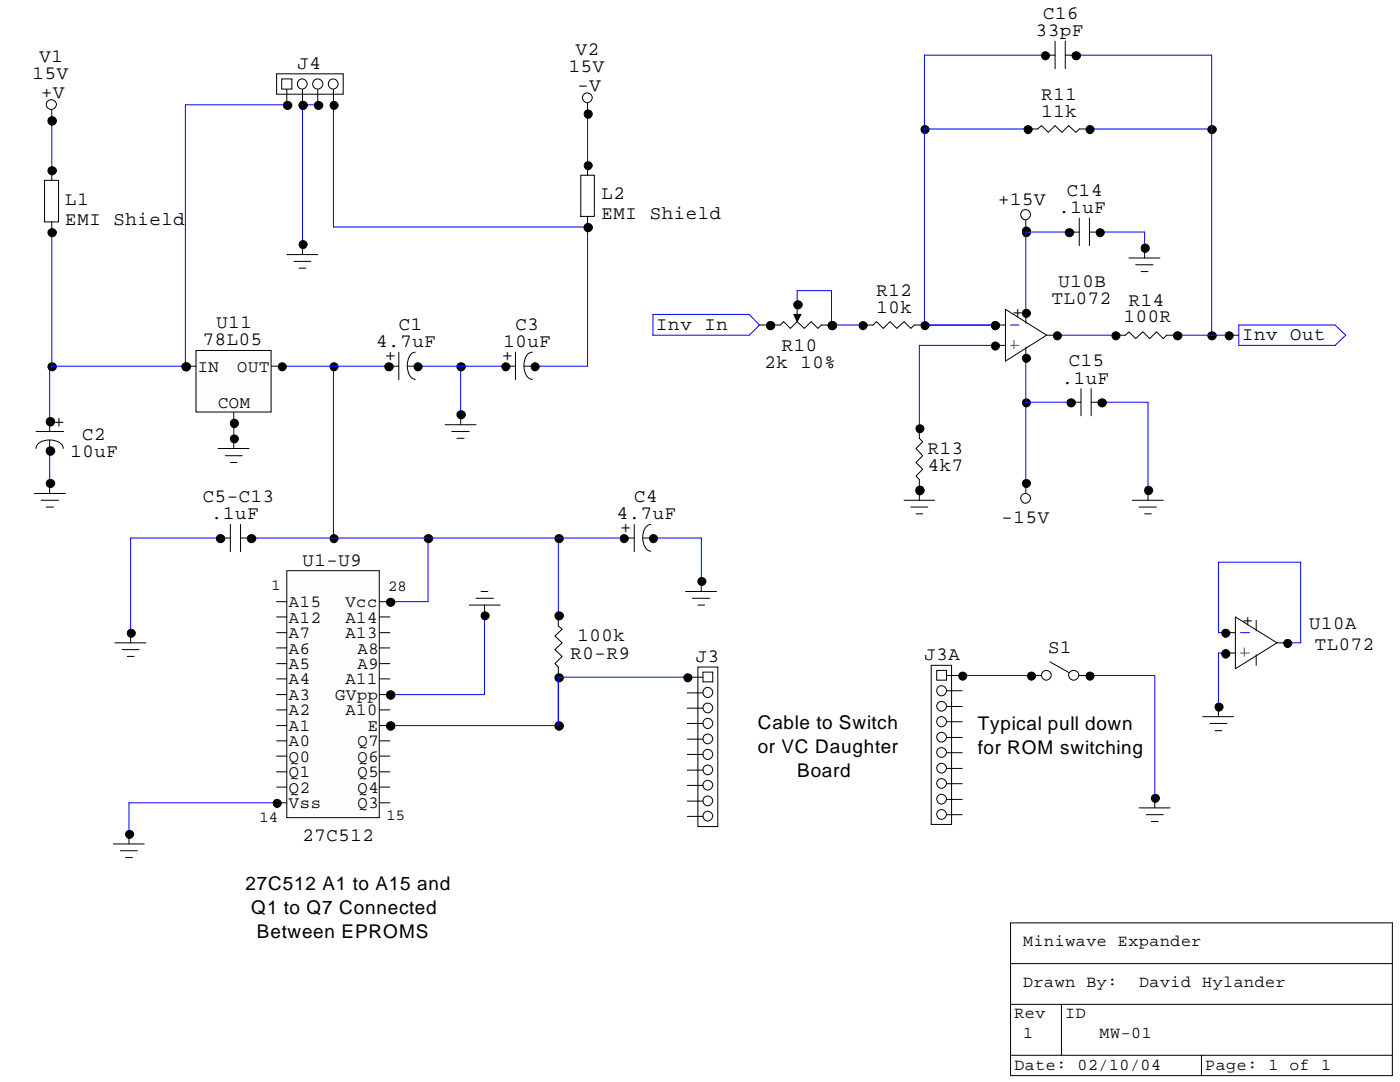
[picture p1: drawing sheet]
<svg xmlns="http://www.w3.org/2000/svg" width="279mm" height="216mm" viewBox="0 0 279 216" stroke-linecap="round" stroke-linejoin="round" font-family="sans-serif">
<path d="M57.2 113.9h18.5v49.3h-18.5z" fill-rule="evenodd" fill="#fefefe" stroke="#000" stroke-width=".2"/>
<g fill="none" stroke="#000" stroke-width=".2">
<path d="M117.3 20.6v2M55.2 120.1h2M55.2 123.1h2M55.2 126.2h2M55.2 129.3h2M55.2 132.4h2M55.2 135.5h2M55.2 138.6h2M75.8 120.1h2M75.8 123.1h2M75.8 126.2h2M75.8 129.3h2"/>
<path d="M75.8 132.4h2M75.8 135.5h2M75.8 138.6h2M55.2 141.6h2M55.2 144.8h2M55.2 147.8h2M55.2 150.9h2M55.2 154h2M55.2 157.1h2M75.8 141.6h2M75.8 144.8h2M75.8 147.8h2"/>
<path d="M75.8 150.9h2M75.8 154h2M75.8 157.1h2M55.2 160.2h2M75.8 160.2h2"/>
</g>
<circle cx="117.2" cy="19.5" r=".97" fill="#fefefe" stroke="#000" stroke-width=".2"/>
<path d="M10.3 21.9v2.1" fill="none" stroke="#000" stroke-width=".2"/>
<g fill="#fefefe" stroke="#000" stroke-width=".2">
<path d="M139.3 133.1h4v31.8h-4z" fill-rule="evenodd"/>
<path d="M140.3 134.1h1.9v2h-1.9z" fill-rule="evenodd"/>
<circle cx="10.3" cy="20.9" r="1"/>
<circle cx="141.2" cy="138.2" r=".99"/>
<circle cx="141.3" cy="141.2" r=".97"/>
<circle cx="141.2" cy="144.3" r=".99"/>
<circle cx="141.3" cy="147.4" r=".97"/>
<circle cx="141.2" cy="150.5" r=".99"/>
<circle cx="141.3" cy="153.6" r=".97"/>
<circle cx="141.3" cy="156.7" r=".97"/>
<circle cx="141.3" cy="159.8" r=".97"/>
<circle cx="141.3" cy="162.8" r=".97"/>
</g>
<g fill="none" stroke="#000" stroke-width=".2">
<path d="M22.9 128.3h6.2M24.4 129.6h3.4M25.4 131h1.4M26.1 126.2v2.1M137.2 135.1h3.1M137.2 138.3h3.1M137.2 141.3h3.1M137.2 144.4h3.1M137.2 147.5h3.1M137.2 150.5h3.1M137.2 153.7h3.1M137.2 156.7h3.1"/>
<path d="M137.2 159.9h3.1M137.2 162.9h3.1"/>
</g>
<path d="M39.1 69.9h15v12.3h-15z" fill-rule="evenodd" fill="#fefefe" stroke="#000" stroke-width=".2"/>
<g fill="none" stroke="#000" stroke-width=".2">
<path d="M37 73.1h2.1M54.2 73.1h2M77.5 73.1h2.1M79.6 70.3v5.5M81.3 73.1h2M82.9 70.3a2.33 2.33 0 0 0-1.6 2.7 2.39 2.39 0 0 0 1.6 2.7M100.8 73.1h2.1M102.9 70.3v5.5M104.6 73.1h2.1M106.3 70.3a2.3 2.3 0 0 0-1.7 2.7 2.36 2.36 0 0 0 1.7 2.7M198.5 68.9h2.2M198.5 64.9h2.2"/>
<path d="M200.7 61.7l8.2 5.2-8.2 5.2zM204.7 62.4v2.1M204.7 69.3v2.1M208.9 66.9h2M7.2 89.5a2.3 2.3 0 0 1 2.7-1.7 2.36 2.36 0 0 1 2.7 1.7M7.2 86.1h5.5M9.9 84v2.1M9.9 87.8v2M46.7 82.3v2.1M43.9 107.4h2.1M46 104.6v5.5M48 104.6v5.5"/>
<path d="M48 107.4h2M209.5 132.1l4.9 2.7M215.4 134.8h2M244.5 130.3h2M244.5 126.2h2M246.5 123.1l8.3 5.2-8.3 5.1zM250.7 123.8v2.1M250.7 130.6v2.2M254.8 128.3h2.1"/>
</g>
<path d="M201.7 64.9h1.7M247.6 126.2h1.7" fill="none" stroke="#0000fe" stroke-width=".2"/>
<path d="M201.7 68.9h1.7M202.4 67.9v1.7M247.6 130.3h1.7M248.3 129.3v1.7" fill="none" stroke="#fe0000" stroke-width=".2"/>
<circle cx="214.3" cy="134.7" r="1" fill="#fefefe" stroke="#000" stroke-width=".2"/>
<path d="M205.7 134.8h2.2" fill="none" stroke="#000" stroke-width=".2"/>
<g fill="#fefefe" stroke="#000" stroke-width=".2">
<path d="M185.8 132.8h4.1v31.7h-4.1z" fill-rule="evenodd"/>
<path d="M186.9 133.8h2v1.9h-2z" fill-rule="evenodd"/>
<circle cx="208.8" cy="134.7" r=".97"/>
<circle cx="187.9" cy="137.8" r=".99"/>
<circle cx="187.9" cy="140.9" r=".97"/>
<circle cx="187.9" cy="144" r=".99"/>
<circle cx="187.9" cy="147.1" r=".97"/>
<circle cx="187.9" cy="150.1" r=".97"/>
<circle cx="187.9" cy="153.3" r=".97"/>
<circle cx="187.9" cy="156.3" r=".97"/>
<circle cx="187.9" cy="159.5" r=".97"/>
<circle cx="187.9" cy="162.5" r=".97"/>
</g>
<g fill="none" stroke="#000" stroke-width=".2">
<path d="M208.5 11h2.1M210.6 8.2v5.5M212.6 8.2v5.5M212.6 11h2.1M204.7 43.9v2.1M213.3 46.3h2.1M215.4 43.5v5.5M217.4 43.5v5.5M217.4 46.3h2.1M225.3 51.5h6.2M226.7 52.8h3.4M227.8 54.2h1.3"/>
<path d="M228.4 49.4v2.1M153.7 64.9h2l.7-.7 1.3 1.3 1.4-1.3 1.4 1.3 1.4-1.3 1.3 1.3 .7-.6h2M159.1 60.7v2M215.7 77.6v5.4M217.8 77.6v5.4M180.4 99.8h6.1M183.5 97.8v2M213.6 80.3h2.1M217.8 80.3h2M226 99.8h6.2M229.1 97.8v2M181.8 101.2h3.4"/>
<path d="M182.8 102.5h1.3M227.3 101.2h3.5M228.4 102.5h1.4M189 134.8h3M189 137.8h3M189 141h3M189 144h3M189 147.2h3M189 150.2h3M189 153.3h3M189 156.4h3M189 159.5h3"/>
<path d="M230.5 159.2v2M189 162.6h3M227.3 161.2h6.2M228.8 162.6h3.4M229.8 163.9h1.3"/>
</g>
<path d="M158.4 62.7h1.5l-.8 1.5z" fill="#000" stroke="#000" stroke-width=".2"/>
<circle cx="204.7" cy="42.8" r=".99" fill="#fefefe" stroke="#000" stroke-width=".2"/>
<path d="M204.7 96.4v2.1" fill="none" stroke="#000" stroke-width=".2"/>
<circle cx="204.7" cy="99.4" r=".97" fill="#fefefe" stroke="#000" stroke-width=".2"/>
<path d="M130.3 62.7h19.2l2.1 2.2-2.1 2h-19.2zM247.2 64.9h19.2l2.2 2-2.2 2h-19.2z" fill="none" stroke="#0000fe" stroke-width=".2"/>
<g fill="none" stroke="#000" stroke-width=".2">
<path d="M151.6 64.9h2.1M245.2 66.9h2M6.9 98.5h6.1M8.2 99.8h3.5M9.9 96.4v2.1M43.5 89.5h6.2M45 90.9h3.3M46 92.3h1.3M46.7 87.5v2M88.8 84.8h6.2M90.2 86.1h3.4M91.2 87.5h1.4"/>
<path d="M91.9 82.6v2.2M9.2 101.2h1.5M95 119.4h3.5M96 118h1.4M124.5 107.4h2.1M126.6 104.6v5.5M128.3 107.4h2M129.9 104.6a2.28 2.28 0 0 0-1.6 2.7 2.39 2.39 0 0 0 1.6 2.7M136.8 118h6.2M138.2 119.4h3.4M140 115.9v2.1M93.6 120.7h6.2"/>
<path d="M96.7 120.7v2.1M139.3 120.7h1.3M240 143h6.2M241.5 144.4h3.4M242.5 145.8h1.3M243.2 141v2M22.6 168.4h6.2M24 169.8h3.4M25.1 171.1h1.3M25.7 166.4v2"/>
</g>
<g fill="#fefefe" stroke="#000" stroke-width=".2">
<path d="M55.2 14.7h13.3v4.1h-13.3z" fill-rule="evenodd"/>
<path d="M56.2 15.7h2.1v2.1h-2.1z" fill-rule="evenodd"/>
<circle cx="60.3" cy="16.7" r=".99"/>
<circle cx="63.4" cy="16.8" r="1.02"/>
<circle cx="66.5" cy="16.7" r=".99"/>
</g>
<g fill="none" stroke="#000" stroke-width=".2">
<path d="M57.2 17.9v3M60.4 17.9v3M63.4 17.9v3M66.5 17.9v3M8.9 36h2.8v8.3h-2.8zM10.3 34v2M115.9 35h2.7v8.2h-2.7zM117.3 32.9v2.1M205.1 25.7h2l.8-.6 1.3 1.3 1.4-1.3 1.3 1.3 1.4-1.3 1.4 1.3 .7-.7h2M10.3 44.3v2M57.2 50.8h6.2M58.7 52.2h3.4"/>
<path d="M59.7 53.5h1.3M60.4 48.7v2.1M117.3 43.2v2.1M172.1 64.9h2.1l.7-.7 1.4 1.3 1.3-1.3 1.4 1.3 1.4-1.3 1.4 1.3 .7-.6h2M222.6 66.9h2l.7-.7 1.4 1.4 1.4-1.4 1.3 1.4 1.4-1.4 1.4 1.4 .6-.7h2.1M183.5 85.4v2.1l.6 .6-1.3 1.4 1.3 1.4-1.3 1.4 1.3 1.3-1.3 1.4 .7 .7v2.1M111.4 122.8v2.1l.8 .7-1.5 1.3 1.5 1.4-1.5 1.3 1.5 1.4-1.5 1.4 .7 .7v2M201.7 192.3h76.2M201.7 184.1h76.2v30.5h-76.2zM201.7 200.4h76.2M201.7 210.6h76.2M211.8 200.4v10.2"/>
<path d="M239.8 210.6v4"/>
</g>
<g fill="none" stroke="#0000fe" stroke-width=".2">
<path d="M208.5 11h-24v53.9h14M214.7 11h27.1v55.9M10.3 24v10M57.2 20.9h-20.2v52.2h-27.1v10.9M63.4 20.9h-3v27.8M66.5 20.9v24.4h50.8v27.8h-10.6M117.3 22.6v10.3M184.5 25.7h20.6M217.4 25.7h24.4M10.3 46.3v26.8M204.7 46v16.4M204.7 46.3h8.6"/>
<path d="M219.5 46.3h8.9v3.1M56.2 73.1h21.3M66.5 73.1v34.3M83.3 73.1h17.5M91.9 73.1v9.5M153.7 64.9h.1M159.1 60.7v-2.7h6.8v6.9h6.2M198.5 68.9h-15v16.5M204.7 71.4v25M210.9 66.9h11.7M234.9 66.9h10.3M9.9 89.8v6.6"/>
<path d="M46.7 84.4v3.1M183.5 97.8h.1M204.7 80.3h8.9M219.8 80.3h9.3v17.5M43.9 107.4h-17.8v18.8M50 107.4h74.5M85.4 107.4v12.7h-7.6M111.4 107.4v15.4M130.3 107.4h9.7v8.5M96.7 122.8v15.8h-18.9M137.2 135.1h-25.8v9.7h-33.6M192 134.8h13.7"/>
<path d="M217.4 134.8h13.1v24.4M244.5 130.3h-1.3v10.7M244.5 126.2h-1.3v-14h16.4v16.1h-2.7M55.2 160.2h-29.5v6.2"/>
</g>
<g fill="#000" stroke="#000" stroke-width=".2">
<circle cx="208.7" cy="11.1" r=".8"/>
<circle cx="214.8" cy="11.1" r=".83"/>
<circle cx="10.4" cy="24.1" r=".85"/>
<circle cx="10.4" cy="34.1" r=".83"/>
<circle cx="57.4" cy="21" r=".83"/>
<circle cx="60.5" cy="21" r=".8"/>
<circle cx="63.6" cy="21" r=".83"/>
<circle cx="66.7" cy="21" r=".8"/>
<circle cx="117.4" cy="22.8" r=".83"/>
<circle cx="117.4" cy="33" r=".8"/>
<circle cx="184.6" cy="25.9" r=".8"/>
<circle cx="205.2" cy="25.9" r=".8"/>
<circle cx="217.6" cy="25.9" r=".8"/>
<circle cx="241.9" cy="25.9" r=".83"/>
<circle cx="10.4" cy="46.4" r=".83"/>
<circle cx="60.5" cy="48.8" r=".8"/>
<circle cx="117.4" cy="45.4" r=".8"/>
<circle cx="204.9" cy="46.4" r=".8"/>
<circle cx="204.9" cy="46.1" r=".8"/>
<circle cx="213.5" cy="46.4" r=".83"/>
<circle cx="219.6" cy="46.4" r=".8"/>
<circle cx="228.5" cy="49.5" r=".83"/>
<circle cx="10.4" cy="73.2" r=".83"/>
<circle cx="37.2" cy="73.2" r=".83"/>
<circle cx="56.3" cy="73.2" r=".8"/>
<circle cx="66.7" cy="73.2" r=".8"/>
<circle cx="77.7" cy="73.2" r=".83"/>
<circle cx="83.4" cy="73.2" r=".8"/>
<circle cx="92.1" cy="73.2" r=".83"/>
<circle cx="101" cy="73.2" r=".8"/>
<circle cx="106.8" cy="73.2" r=".8"/>
<circle cx="153.8" cy="65" r=".8"/>
<circle cx="159.3" cy="60.8" r=".83"/>
<circle cx="166.1" cy="65" r=".83"/>
<circle cx="172.3" cy="65" r=".8"/>
<circle cx="184.6" cy="65" r=".8"/>
<circle cx="198.7" cy="69" r=".8"/>
<circle cx="198.7" cy="65" r=".8"/>
<circle cx="204.9" cy="71.5" r=".8"/>
<circle cx="204.9" cy="62.5" r=".8"/>
<circle cx="211" cy="67" r=".8"/>
<circle cx="222.7" cy="67" r=".8"/>
<circle cx="235.1" cy="67" r=".83"/>
<circle cx="241.9" cy="67" r=".83"/>
<circle cx="245.3" cy="67" r=".8"/>
<circle cx="10.1" cy="90" r=".85"/>
<circle cx="10.1" cy="84.2" r=".85"/>
<circle cx="10.1" cy="96.5" r=".83"/>
<circle cx="46.8" cy="84.5" r=".83"/>
<circle cx="46.8" cy="87.6" r=".8"/>
<circle cx="92.1" cy="82.8" r=".83"/>
<circle cx="183.6" cy="97.9" r=".83"/>
<circle cx="183.6" cy="85.5" r=".8"/>
<circle cx="204.9" cy="80.4" r=".8"/>
<circle cx="204.9" cy="96.5" r=".8"/>
<circle cx="213.8" cy="80.4" r=".83"/>
<circle cx="220" cy="80.4" r=".83"/>
<circle cx="229.2" cy="97.9" r=".83"/>
<circle cx="44" cy="107.5" r=".83"/>
<circle cx="50.2" cy="107.5" r=".83"/>
<circle cx="66.7" cy="107.5" r=".8"/>
<circle cx="85.5" cy="107.5" r=".83"/>
<circle cx="111.6" cy="107.5" r=".83"/>
<circle cx="124.6" cy="107.5" r=".8"/>
<circle cx="130.4" cy="107.5" r=".8"/>
<circle cx="140.1" cy="116" r=".8"/>
<circle cx="26.2" cy="126.3" r=".8"/>
<circle cx="78" cy="138.7" r=".85"/>
<circle cx="78" cy="120.2" r=".83"/>
<circle cx="96.8" cy="122.9" r=".8"/>
<circle cx="111.6" cy="122.9" r=".83"/>
<circle cx="111.6" cy="135.3" r=".83"/>
<circle cx="137.3" cy="135.2" r=".8"/>
<circle cx="192.2" cy="134.9" r=".8"/>
<circle cx="205.9" cy="134.9" r=".8"/>
<circle cx="217.6" cy="134.9" r=".8"/>
<circle cx="244.6" cy="130.4" r=".83"/>
<circle cx="244.6" cy="126.3" r=".8"/>
<circle cx="257" cy="128.4" r=".8"/>
<circle cx="78" cy="144.9" r=".85"/>
<circle cx="111.6" cy="144.9" r=".85"/>
<circle cx="230.6" cy="159.3" r=".8"/>
<circle cx="243.3" cy="141.1" r=".8"/>
<circle cx="25.9" cy="166.5" r=".8"/>
<circle cx="55.3" cy="160.3" r=".8"/>
</g>
<g font-size="3.8">
<text x="208.2" y="3.8">C16</text>
<text x="114.9" y="11">V2</text>
<text x="206.8" y="7.2">33pF</text>
<text x="6.5" y="15.8">15V</text>
<text x="7.9" y="12.4">V1</text>
<text x="59.4" y="13.7">J4</text>
<text x="113.5" y="14.4">15V</text>
<text x="8.2" y="19.6">+V</text>
<text x="115.2" y="18.2">-V</text>
<text x="207.9" y="19.9">R11</text>
<text x="207.9" y="23.4">11k</text>
<text x="13" y="40.8">L1</text>
<text x="120.1" y="39.8">L2</text>
<text x="199.2" y="40.8">+15V</text>
<text x="212.9" y="39.1">C14</text>
<text x="13" y="45">EMI Shield</text>
<text x="120.1" y="43.6">EMI Shield</text>
<text x="211.2" y="42.5">.1uF</text>
<text x="174.9" y="59">R12</text>
<text x="211.2" y="57.3">U10B</text>
<text x="43.2" y="65.5">U11</text>
<text x="79.6" y="65.9">C1</text>
<text x="102.9" y="65.9">C3</text>
<text x="131" y="65.9">Inv In</text>
<text x="174.9" y="62.4">10k</text>
<text x="202" y="63.5">+</text>
<text x="209.9" y="60.7">TL072</text>
<text x="224.3" y="64.2">100R</text>
<text x="225.3" y="61">R14</text>
<text x="40.5" y="68.9">78L05</text>
<text x="75.1" y="69.3">4.7uF</text>
<text x="100.5" y="69.3">10uF</text>
<text x="156" y="70">R10</text>
<text x="247.9" y="67.9">Inv Out</text>
<text x="76.8" y="72.1">+</text>
<text x="100.2" y="72.1">+</text>
<text x="152.6" y="73.4">2k 10%</text>
<text x="211.9" y="76.5">.1uF</text>
<text x="213.3" y="73.1">C15</text>
<text x="12.8" y="85.4" transform="rotate(-90 12.8 85.4)">+</text>
<text x="16.4" y="87.8">C2</text>
<text x="14.1" y="91.3">10uF</text>
<text x="185.2" y="90.6">R13</text>
<text x="185.2" y="94">4k7</text>
<text x="40.5" y="100.2">C5-C13</text>
<text x="126.6" y="100.2">C4</text>
<text x="42.2" y="103.6">.1uF</text>
<text x="123.1" y="103.6">4.7uF</text>
<text x="123.8" y="106.3">+</text>
<text x="199.9" y="104.3">-15V</text>
<text x="60.4" y="112.9">U1-U9</text>
<text x="247.9" y="124.9">+</text>
<text x="261.3" y="125.6">U10A</text>
<text x="113.9" y="131.4">R0-R9</text>
<text x="115.2" y="127.9">100k</text>
<text x="184.5" y="131.7">J3A</text>
<text x="209.2" y="130.4">S1</text>
<text x="262.4" y="129.6">TL072</text>
<text x="138.9" y="132.1">J3</text>
<text x="151.2" y="145.4">Cable to Switch</text>
<text x="195.2" y="145.7">Typical pull down</text>
<text x="151.2" y="150.2">or VC Daughter</text>
<text x="159.1" y="155">Board</text>
<text x="195.2" y="150.5">for ROM switching</text>
<text x="60.4" y="167.7">27C512</text>
<text x="49" y="177.6">27C512 A1 to A15 and</text>
<text x="50.1" y="182.5">Q1 to Q7 Connected</text>
<text x="51.3" y="187.2">Between EPROMS</text>
</g>
<g font-size="3.4">
<text x="39.5" y="74.2">IN</text>
<text x="47.3" y="74.2">OUT</text>
<text x="43.5" y="81.4">COM</text>
<text x="57.7" y="121.2">A15</text>
<text x="57.7" y="124.3">A12</text>
<text x="68.9" y="124.3">A14</text>
<text x="68.9" y="121.2">Vcc</text>
<text x="57.7" y="127.3">A7</text>
<text x="57.7" y="130.5">A6</text>
<text x="68.9" y="127.3">A13</text>
<text x="71.4" y="130.5">A8</text>
<text x="57.7" y="133.5">A5</text>
<text x="57.7" y="136.6">A4</text>
<text x="68.9" y="136.6">A11</text>
<text x="71.4" y="133.5">A9</text>
<text x="57.7" y="139.7">A3</text>
<text x="57.7" y="142.7">A2</text>
<text x="66.9" y="139.7">GVpp</text>
<text x="68.9" y="142.7">A10</text>
<text x="57.7" y="145.9">A1</text>
<text x="57.7" y="148.9">A0</text>
<text x="71.4" y="148.9">Q7</text>
<text x="73.4" y="145.9">E</text>
<text x="57.7" y="152.1">Q0</text>
<text x="57.7" y="155.1">Q1</text>
<text x="71.4" y="155.1">Q5</text>
<text x="71.4" y="152.1">Q6</text>
<text x="57.7" y="158.2">Q2</text>
<text x="57.7" y="161.3">Vss</text>
<text x="71.4" y="161.3">Q3</text>
<text x="71.4" y="158.2">Q4</text>
</g>
<g font-size="3.3">
<text x="204.2" y="188.8">Miniwave Expander</text>
<text x="204.2" y="196.9">Drawn By:</text>
<text x="227.3" y="196.9">David Hylander</text>
<text x="202.4" y="203">Rev</text>
<text x="212.6" y="203">ID</text>
<text x="204.2" y="207.1">1</text>
<text x="219.5" y="207.1">MW-01</text>
<text x="202.4" y="213.4">Date: 02/10/04</text>
<text x="240.5" y="213.4">Page: 1 of 1</text>
</g>
<g font-size="3.1">
<text x="54.2" y="117.7">1</text>
<text x="77.5" y="118">28</text>
<text x="51.8" y="164">14</text>
<text x="77.1" y="163.7">15</text>
</g>
</svg>
